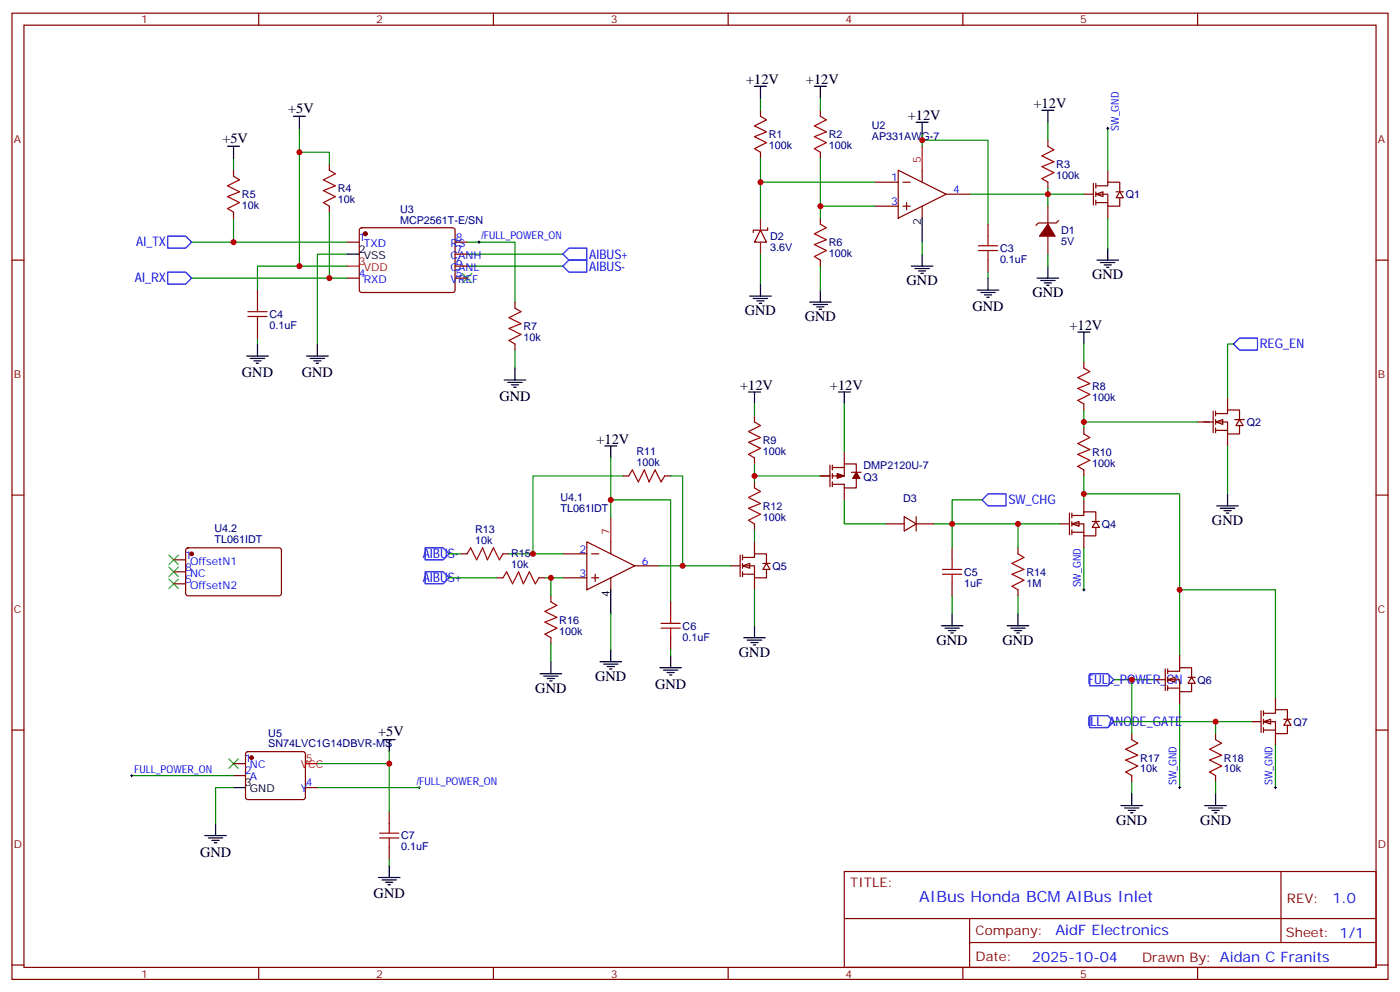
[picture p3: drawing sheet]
<svg xmlns="http://www.w3.org/2000/svg" width="412mm" height="292mm" viewBox="0 0 412 292" stroke-linecap="round" stroke-linejoin="round" font-family="sans-serif">
<g fill="none" stroke="#870000" stroke-width=".35">
<path d="M3.5 3.9h405.4v284.3h-405.4zM7.1 7.4h398.2v277.3h-398.2zM76.2 3.9v3.5M145.3 3.9v3.5M214.5 3.9v3.5M283.6 3.9v3.5M352.8 3.9v3.5M224 32.5v1.7M241.7 32.5v1.7M224 44.8v1.8M241.7 44.8v1.8M257.5 53.6h7.1"/>
<path d="M264.6 50.1l14.1 7.1-14.1 7zM266 53.6h2.1M267.1 59.6v2.1M271.6 50.1v3.5M278.7 57.2h7.1M308.7 41.3v1.7M308.7 53.6v1.8M3.5 76.6h3.6M224 67.7l1.8 3.6h-3.6zM226.1 67v.7h-4.2v.7M241.7 64.2v1.8M241.7 76.6v1.7"/>
<path d="M257.5 60.7h7.1M266 60.7h2.1M271.6 60.7v3.5M291 66v3.5M291 76.6v3.5M405.3 76.6h3.6M3.5 145.7h3.6M405.3 145.7h3.6M197.6 177.1v3.5M197.6 187.7v3.5M3.5 214.8h3.6M405.3 214.8h3.6"/>
<path d="M248.7 256.5h156.6v28.2h-156.6zM377.3 256.5v20.9M248.7 270.3h156.5M285.6 277.4h119.6M285.6 270.3v14.1M3.5 284h3.6M76.2 284.7v3.5M145.3 284.7v3.5M214.5 284.7v3.5M283.6 284.7v3.5M352.8 284.7v3.5M405.3 284h3.6"/>
</g>
<path d="M271.6 41.3h19.4v24.7M308.7 57.2v3.5M291 80.1v1.7M179.9 147.1h17.7v30M197.6 191.2v1.8" fill="none" stroke="#008700" stroke-width=".35"/>
<path d="M224 34.2l1.8 1.1-3.6 1.7 3.6 1.8-3.6 1.4 3.6 1.8-3.6 1.7 1.8 1.1M241.7 34.2l1.7 1.1-3.5 1.7 3.5 1.8-3.5 1.4 3.5 1.8-3.5 1.7 1.8 1.1M308.7 43l1.7 1.1-3.5 1.8 3.5 1.7-3.5 1.4 3.5 1.8-3.5 1.8 1.8 1M241.7 66l1.7 1-3.5 1.8 3.5 1.8-3.5 1.4 3.5 1.7-3.5 1.8 1.8 1.1M288.2 73.7h5.7M288.2 72.3h5.7M291 69.5v2.8M291 73.7v2.9M194.7 184.9h5.7M194.7 183.4h5.7M197.6 180.6v2.8M197.6 184.9v2.8" fill="none" stroke="#a10000" stroke-width=".35"/>
<g fill="none" stroke="#000" stroke-width=".35">
<path d="M271.6 64.2v7.1M323.1 76.6h6.4M324.2 77.3h4.2M325.3 78h2.1M326 78.7h.7M326.3 73v3.6M287.9 85.4h6.3M288.9 86.1h4.3M290 86.8h2.1M290.7 87.5h.7M291 81.8v3.6M194.4 196.5h6.3"/>
<path d="M195.4 197.2h4.3M196.5 197.9h2.1M197.2 198.6h.7M197.6 193v3.5"/>
</g>
<path d="M224 64.2v3.5M224 71.3v3.5" fill="none" stroke="#8c2424" stroke-width=".35"/>
<path d="M271.6 43v7.1" fill="none" stroke="#f00" stroke-width=".35"/>
<path d="M322.8 57.2l2.1-.8v1.5z" fill="#fff" stroke="#870000" stroke-width=".35"/>
<g fill="none" stroke="#870000" stroke-width=".35">
<path d="M319.3 57.2h2.8M322.1 54v6.3M322.8 54.7h3.5v-1.1h3.5v2.8M322.8 57.2h3.5v3.5h3.5v-2.5M322.8 59.6h3.5M322.8 54v1.4M322.8 56.4v1.5M322.8 58.9v1.4M326.3 50.1v3.5M328.8 56.4h2.1M329.8 56.4l1.1 1.8h-2.1zM308.7 60.7v5.3"/>
<path d="M308.7 69.5v5.3M311.9 64.9l-.8 .7h-5.2l-.7 .7M326.3 60.7v3.5M319.3 106.5v1.8M319.3 118.9v1.7M222.2 122.4v1.8M222.2 134.8v1.7M319.3 125.9v1.8M319.3 138.3v1.8M222.2 141.8v1.8M222.2 154.2v1.7M51.2 171.8h3.5"/>
<path d="M51.2 168.3h3.5M51.2 164.7h3.5M54.9 161.4l.5-.2 27.1 .1 .4 .6-.1 13-.6 .4h-27.1l-.4-.7v-12.7z"/>
</g>
<g fill="none" stroke="#008700" stroke-width=".35">
<path d="M224 28.9v3.6M241.7 28.9v3.6M271.6 39.5v3.5M308.7 36v5.3M326.3 37.7v12.4M224 46.6v17.6M224 53.6h33.5M241.7 46.6v14.1h15.8M285.8 57.2h33.5M308.7 55.4v1.8M224 74.8v8.8M241.7 60.7v3.5"/>
<path d="M241.7 78.3v7.1M271.6 71.3v3.5M308.7 74.8v3.5M326.3 64.2v8.8M319.3 145.3h28.2v47.7M328.1 200h12.3M347.5 207.1v24.7"/>
</g>
<path d="M326 37.7h.7M326.3 37.4v.7" fill="none" stroke="#000" stroke-width=".29"/>
<g fill="none" stroke="#000" stroke-width=".35">
<path d="M222.2 25.4h3.6M224 25.4v3.5M239.9 25.4h3.5M241.7 25.4v3.5M269.9 36h3.5M271.6 36v3.5M306.9 32.5h3.5M308.7 32.5v3.5M268.5 78.3h6.3M269.5 79h4.3M270.6 79.7h2.1M271.6 74.8v3.5"/>
<path d="M308.7 78.3v3.5M220.8 87.1h6.4M221.9 87.8h4.2M223 88.5h2.1M223.7 89.3h.7M224 83.6v3.5M238.5 88.9h6.3M239.5 89.6h4.3M240.6 90.3h2.1M241.3 91h.7M241.7 85.4v3.5M271.3 80.4h.7"/>
<path d="M305.5 81.8h6.4M306.6 82.5h4.2M307.6 83.3h2.1M308.3 84h.7"/>
</g>
<g fill="#870000" stroke="#870000" stroke-width=".35">
<path d="M308.7 66l2.1 3.5h-4.6z"/>
<circle cx="56.4" cy="163" r=".53"/>
</g>
<path d="M319.3 108.3l1.7 1.1-3.5 1.7 3.5 1.8-3.5 1.4 3.5 1.8-3.5 1.7 1.8 1.1M222.2 124.2l1.8 1-3.5 1.8 3.5 1.8-3.5 1.4 3.5 1.7-3.5 1.8 1.7 1.1M319.3 127.7l1.7 1.1-3.5 1.7 3.5 1.8-3.5 1.4 3.5 1.8-3.5 1.7 1.8 1.1M222.2 143.6l1.8 1-3.5 1.8 3.5 1.8-3.5 1.4 3.5 1.7-3.5 1.8 1.7 1.1" fill="none" stroke="#a10000" stroke-width=".35"/>
<path d="M49.7 170.4l2.9 2.8M49.7 166.9l2.9 2.8M49.7 163.3l2.9 2.9M52.6 170.4l-2.9 2.8M52.6 166.9l-2.9 2.8M52.6 163.3l-2.9 2.9" fill="none" stroke="#3c3" stroke-width=".35"/>
<path d="M321 198.3h5.3l1.8 1.7-1.8 1.8h-5.3z" fill="none" stroke="#00f" stroke-width=".35"/>
<path d="M344 200l2.1-.7v1.4z" fill="#fff" stroke="#870000" stroke-width=".35"/>
<g fill="none" stroke="#870000" stroke-width=".35">
<path d="M172.9 159.5l14.1 7-14.1 7.1zM179.9 159.5v3.5M183.4 140.1h1.8M195.8 140.1h1.8M135.8 163h1.8M146.4 170h1.8M148.2 163h1.7M158.7 170h1.8M162.3 175.3v1.8M165.8 163h7.1M165.8 170h7.1M174.3 163h2.1"/>
<path d="M174.3 170h2.1M175.3 169v2.1M179.9 170v3.6M187 166.5h7M162.3 187.7v1.7M343.3 196.8v6.4M344 197.6h3.5v-1.1h3.5v2.8M344 196.8v1.5M344 199.3v1.4M347.5 193v3.5M350 199.3h2.1M351 199.3l1.1 1.8h-2.1z"/>
<path d="M340.4 200h2.9M344 200h3.5v3.6h3.5v-2.5M344 202.5h3.5M344 201.8v1.4M347.5 203.6v3.5"/>
</g>
<path d="M179.9 152.4v7.1" fill="none" stroke="#f00" stroke-width=".35"/>
<g fill="none" stroke="#000" stroke-width=".35">
<path d="M178.2 131.2h3.5M179.9 131.2v3.6M179.9 173.6v7M159.1 198.3h6.4M160.2 199h4.2M161.2 199.7h2.1M162.3 194.7v3.6M176.7 194.7h6.4M177.8 195.4h4.2M178.9 196.1h2.1M179.6 196.8h.7M179.9 191.2v3.5"/>
<path d="M161.9 200.4h.7"/>
</g>
<path d="M179.9 134.8v17.6M183.4 140.1h-26.4v22.9M197.6 140.1h3.5v26.4h-7.1M132.3 163h3.5M132.3 170h14.1M149.9 163h15.9M160.5 170h5.3M162.3 170v5.3M162.3 189.4v5.3M179.9 180.6v10.6" fill="none" stroke="#008700" stroke-width=".35"/>
<path d="M185.2 140.1l1.1-1.8 1.7 3.5 1.8-3.5 1.4 3.5 1.8-3.5 1.7 3.5 1.1-1.7M137.6 163l1-1.8 1.8 3.5 1.8-3.5 1.4 3.5 1.7-3.5 1.8 3.5 1.1-1.7M148.2 170l1-1.7 1.8 3.5 1.8-3.5 1.4 3.5 1.7-3.5 1.8 3.5 1-1.8M162.3 177.1l1.7 1.1-3.5 1.7 3.5 1.8-3.5 1.4 3.5 1.8-3.5 1.7 1.8 1.1" fill="none" stroke="#a10000" stroke-width=".35"/>
<path d="M125.2 161.2h5.3l1.8 1.8-1.8 1.7h-5.3zM125.2 168.3h5.3l1.8 1.7-1.8 1.8h-5.3z" fill="none" stroke="#00f" stroke-width=".35"/>
<path d="M218.7 166.5l2.1-.7v1.4z" fill="#fff" stroke="#870000" stroke-width=".35"/>
<g fill="none" stroke="#870000" stroke-width=".35">
<path d="M244.5 136.9v6.3M245.2 136.9v1.4M245.2 139.3v1.5M245.2 137.6h3.5M248.7 133v3.5M250.8 139h2.8M252.2 139v-2.5h-3.5v3.6h-3.5M222.2 159.5v3.5M241.7 140.1h2.8M245.2 141.8v1.4M248.7 143.6v3.5M252.2 140.8v2.8h-3.5v-1.1h-3.5"/>
<path d="M261.1 154.2h5.2M266.3 152l3.6 2.2-3.6 2.1zM269.9 154.2h5.3M269.9 152v4.3M215.2 166.5h2.8M218 163.3v6.4M218.7 164h3.5v-1h3.6v2.8M218.7 166.5h3.5v3.5h3.6v-2.4M218.7 169h3.5M218.7 163.3v1.4M218.7 165.8v1.4M218.7 168.3v1.4"/>
<path d="M222.2 170v3.6M224.7 165.8h2.1M225.8 165.8l1 1.8h-2.1zM280.5 161.2v3.5M280.5 171.8v3.5M299.9 161.2v1.8M299.9 173.6v1.7"/>
</g>
<g fill="none" stroke="#000" stroke-width=".35">
<path d="M220.5 115.4h3.5M222.2 115.4v3.5M246.9 115.4h3.6M248.7 115.4v3.5M219.1 187.7h6.3M220.1 188.4h4.3M221.2 189.1h2.1M221.9 189.8h.7M222.2 184.1v3.6M277.3 184.1h6.3M278.3 184.9h4.3M279.4 185.6h2.1"/>
<path d="M280.1 186.3h.7M280.5 180.6v3.5M296.7 184.1h6.3M297.7 184.9h4.3M298.8 185.6h2.1M299.5 186.3h.7M299.9 180.6v3.5"/>
</g>
<path d="M222.2 118.9v3.5M248.7 118.9v14.1M222.2 136.5v5.3M222.2 155.9v3.6M222.2 140.1h19.5M248.7 147.1v7.1h12.4M275.2 154.2h5.3v7M280.5 154.2h19.4v7M201.1 166.5h14.1M222.2 173.6v10.5M280.5 175.3v5.3M299.9 175.3v5.3" fill="none" stroke="#008700" stroke-width=".35"/>
<g fill="#870000" stroke="#870000" stroke-width=".35">
<path d="M252.2 139l1.1 1.8h-2.1z"/>
<path d="M246.6 139.3l2.1 .8-2.1 .7z"/>
</g>
<path d="M277.6 169h5.7M277.6 167.6h5.7M280.5 164.7v2.9M280.5 169v2.8M299.9 163l1.7 1-3.5 1.8 3.5 1.8-3.5 1.4 3.5 1.7-3.5 1.8 1.8 1.1" fill="none" stroke="#a10000" stroke-width=".35"/>
<path d="M315.7 154.2l2.2-.7v1.4z" fill="#fff" stroke="#870000" stroke-width=".35"/>
<path d="M312.2 154.2h2.8M315 151v6.3M315.7 151.7h3.6v-1.1h3.5v2.9M315.7 154.2h3.6v3.5h3.5v-2.5M315.7 156.6h3.6M315.7 151v1.4M315.7 153.5v1.4M315.7 155.9v1.4M319.3 147.1v3.5M319.3 157.7v3.5M321.7 153.5h2.1M322.8 153.5l1 1.7h-2.1z" fill="none" stroke="#870000" stroke-width=".35"/>
<path d="M319.3 101.2v5.3M319.3 120.6v5.3M299.9 154.2h12.3M319.3 140.1v7M319.3 161.2v12.4" fill="none" stroke="#008700" stroke-width=".35"/>
<path d="M317.5 97.7h3.5M319.3 97.7v3.5" fill="none" stroke="#000" stroke-width=".35"/>
<g fill="#fff" stroke="#870000" stroke-width=".35">
<path d="M358.1 124.2l2.1-.7v1.4z"/>
<path d="M365.1 123.5l1.1 1.7h-2.1z"/>
</g>
<path d="M361.6 117.1v3.5M352.8 124.2h4.6M357.4 121v6.4M358.1 121.7h3.5v-1.1h3.5v2.9M358.1 124.2h3.5v3.5h3.5v-2.5M358.1 126.6h3.5M358.1 121v1.4M358.1 123.5v1.4M358.1 125.9v1.5M361.6 127.7v3.5M363.7 123.5h2.8" fill="none" stroke="#870000" stroke-width=".35"/>
<path d="M363.4 101.2h-1.8v15.9M319.3 124.2h33.5M361.6 131.2v14.1" fill="none" stroke="#008700" stroke-width=".35"/>
<path d="M358.4 148.9h6.4M359.5 149.6h4.2M360.5 150.3h2.2M361.2 151h.7M361.6 145.3v3.6" fill="none" stroke="#000" stroke-width=".35"/>
<path d="M365.1 99.5h5.3v3.5h-5.3l-1.7-1.8z" fill="none" stroke="#00f" stroke-width=".35"/>
<path d="M372.2 212.4l2.1-.7v1.4z" fill="#fff" stroke="#870000" stroke-width=".35"/>
<g fill="none" stroke="#870000" stroke-width=".35">
<path d="M68.8 50.1v1.8M97 48.3v1.8M68.8 62.4v1.8M97 60.7v1.7M102.3 71.3h3.5M106.1 67.2l.4-.2 27.1 .1 .5 .6-.1 17.9-.7 .5-27-.1-.5-.6v-17.7zM134.1 71.3h3.5M134.1 78.3h3.5M134.1 74.8h3.5M75.8 85.4v3.5M75.8 96v3.5M102.3 81.8h3.5"/>
<path d="M134.1 81.8h3.5M151.7 88.9v1.8M151.7 101.2v1.8M333.4 215.9v1.8M358.1 215.9v1.8M368.7 212.4h2.8M371.5 209.2v6.3M372.2 209.9h3.5v-1.1h3.5v2.9M372.2 212.4h3.5v3.5h3.5v-2.5M372.2 214.8h3.5M372.2 209.2v1.4M372.2 211.7v1.4"/>
<path d="M372.2 214.1v1.4M375.7 205.3v3.5M375.7 215.9v3.5M378.2 211.7h2.1M379.2 211.7l1.1 1.7h-2.1zM68.8 224.7h3.5M68.8 228.2h3.5M72.6 221.4l.4-.2h16.3l.5 .2 .2 .5v12.7l-.3 .5-.4 .2h-16.3l-.5-.2-.2-.5v-12.7zM90 231.8h3.5M114.7 238.8v3.6M333.4 228.2v1.8M358.1 228.2v1.8"/>
<path d="M114.7 249.4v3.5"/>
</g>
<path d="M49.4 69.5h5.3l1.7 1.8-1.7 1.7h-5.3zM165.8 78.3l1.8-1.7h5.3v3.5h-5.3zM165.8 74.8l1.8-1.8h5.3v3.6h-5.3zM49.4 80.1h5.3l1.7 1.7-1.7 1.8h-5.3zM289.3 147.1l1.7-1.8h5.3v3.6h-5.3zM321 210.6h5.3l1.8 1.8-1.8 1.7h-5.3z" fill="none" stroke="#00f" stroke-width=".35"/>
<g fill="none" stroke="#008700" stroke-width=".35">
<path d="M88.2 37.7v40.6h14.1M68.8 46.6v3.5M88.2 44.8h8.8v3.5M56.4 71.3h45.9M68.8 64.2v7.1M88.2 78.3h-12.4v7.1M97 62.4v19.4M102.3 74.8h-8.8v26.4M137.6 71.3h14.1v17.6M137.6 78.3h28.2M137.6 74.8h28.2M56.4 81.8h45.9"/>
<path d="M75.8 99.5v1.7M151.7 103v5.3M289.3 147.1h-8.8v7.1M347.5 173.6h28.2v31.7M328.1 212.4h40.6M333.4 200v15.9M358.1 212.4v3.5M375.7 219.4v12.4M38.8 228.2h30M68.8 231.8h-5.3v10.6M93.5 224.7h21.2v14.1M93.5 231.8h30"/>
<path d="M114.7 221.2v3.5M333.4 230v3.5M358.1 230v3.5M114.7 252.9v1.8"/>
</g>
<path d="M140.8 71.3h.7M141.1 70.9v.7M318.9 173.6h.7M319.3 173.2v.7M38.5 228.2h.7M38.8 227.9v.7M123.1 231.8h.7M123.5 231.4v.7M347.1 231.8h.7M347.5 231.4v.7M375.4 231.8h.7M375.7 231.4v.7" fill="none" stroke="#000" stroke-width=".29"/>
<g fill="none" stroke="#a10000" stroke-width=".35">
<path d="M68.8 51.9l1.8 1-3.6 1.8 3.6 1.7-3.6 1.5 3.6 1.7-3.6 1.8 1.8 1M97 50.1l1.8 1.1-3.6 1.7 3.6 1.8-3.6 1.4 3.6 1.8-3.6 1.7 1.8 1.1M73 93.1h5.7M73 91.7h5.7M75.8 88.9v2.8M75.8 93.1v2.9M151.7 90.7l1.8 1-3.6 1.8 3.6 1.7-3.6 1.5 3.6 1.7-3.6 1.8 1.8 1M333.4 217.7l1.7 1-3.5 1.8 3.5 1.7-3.5 1.5 3.5 1.7-3.5 1.8 1.8 1M358.1 217.7l1.7 1-3.5 1.8 3.5 1.7-3.5 1.5 3.5 1.7-3.5 1.8 1.8 1M111.8 246.6h5.7M111.8 245.2h5.7M114.7 242.4v2.8"/>
<path d="M114.7 246.6v2.8"/>
</g>
<g fill="none" stroke="#000" stroke-width=".35">
<path d="M86.4 34.2h3.6M88.2 34.2v3.5M67 43h3.6M68.8 43v3.6M102.3 74.8h3.5M72.7 104.8h6.3M73.7 105.5h4.3M74.8 106.2h2.1M75.5 106.9h.7M75.8 101.2v3.6M90.3 104.8h6.4M91.4 105.5h4.2"/>
<path d="M92.4 106.2h2.1M93.1 106.9h.7M93.5 101.2v3.6M148.5 111.8h6.4M149.6 112.5h4.2M150.6 113.2h2.2M151.3 113.9h.7M151.7 108.3v3.5M112.9 217.7h3.5M114.7 217.7v3.5M68.8 231.8h3.5M330.2 237.1h6.3"/>
<path d="M331.3 237.8h4.2M332.3 238.5h2.1M333 239.2h.7M333.4 233.5v3.6M354.9 237.1h6.3M356 237.8h4.2M357 238.5h2.1M357.7 239.2h.7M358.1 233.5v3.6M60.3 245.9h6.4M61.4 246.6h4.2M62.4 247.3h2.2"/>
<path d="M63.1 248h.8M63.5 242.4v3.5M111.5 258.2h6.3M112.5 258.9h4.3M113.6 259.6h2.1M114.7 254.7v3.5M114.3 260.3h.7"/>
</g>
<path d="M136.2 80.4l2.8 2.9M139 80.4l-2.8 2.9M67.4 223.3l2.8 2.8M70.2 223.3l-2.8 2.8" fill="none" stroke="#3c3" stroke-width=".35"/>
<g fill="#870000" stroke="#870000" stroke-width=".35">
<circle cx="74.1" cy="223" r=".53"/>
<circle cx="107.6" cy="68.8" r=".53"/>
</g>
<path d="M102.3 78.3h3.5M90 224.7h3.5" fill="none" stroke="#f00" stroke-width=".35"/>
<g fill="#c00">
<circle cx="179.9" cy="147.1" r=".88"/>
<circle cx="271.6" cy="41.3" r=".88"/>
<circle cx="308.7" cy="57.1" r=".88"/>
<circle cx="241.7" cy="60.7" r=".88"/>
<circle cx="224" cy="53.6" r=".88"/>
<circle cx="319.3" cy="145.3" r=".88"/>
<circle cx="157" cy="163" r=".88"/>
<circle cx="162.3" cy="170" r=".88"/>
<circle cx="201.1" cy="166.5" r=".88"/>
<circle cx="222.3" cy="140.1" r=".88"/>
<circle cx="280.5" cy="154.2" r=".88"/>
<circle cx="299.9" cy="154.2" r=".88"/>
<circle cx="319.3" cy="124.2" r=".88"/>
<circle cx="358.1" cy="212.4" r=".88"/>
<circle cx="333.4" cy="200" r=".88"/>
<circle cx="88.2" cy="78.3" r=".88"/>
<circle cx="68.8" cy="71.3" r=".88"/>
<circle cx="97" cy="81.8" r=".88"/>
<circle cx="88.2" cy="44.8" r=".88"/>
<circle cx="114.7" cy="224.7" r=".88"/>
<circle cx="347.5" cy="173.6" r=".88"/>
</g>
<text font-size="4.6" fill="#00f" x="270.8" y="265.5">AIBus Honda BCM AIBus Inlet</text>
<g font-size="4.2">
<text x="219.8" y="24.7">+12V</text>
<text x="237.4" y="24.7">+12V</text>
<text x="84.9" y="33.1">+5V</text>
<text x="267.4" y="35.3">+12V</text>
<text x="304.4" y="31.8">+12V</text>
<text x="65.5" y="41.9">+5V</text>
<text x="267.1" y="84">GND</text>
<text x="321.7" y="82.2">GND</text>
<text x="304.1" y="87.5">GND</text>
<text x="219.4" y="92.8">GND</text>
<text x="237.1" y="94.5">GND</text>
<text x="286.5" y="91.5">GND</text>
<text x="315" y="97">+12V</text>
<text x="71.3" y="110.9">GND</text>
<text x="88.9" y="110.9">GND</text>
<text x="147.1" y="118">GND</text>
<text x="218" y="114.7">+12V</text>
<text x="244.5" y="114.7">+12V</text>
<text x="175.7" y="130.5">+12V</text>
<text x="357" y="154.5">GND</text>
<text x="275.9" y="189.8">GND</text>
<text x="295.3" y="189.8">GND</text>
<text x="217.7" y="193.3">GND</text>
<text x="157.7" y="203.9">GND</text>
<text x="175.3" y="200.4">GND</text>
<text x="193" y="202.7">GND</text>
<text x="111.4" y="216.6">+5V</text>
<text x="328.8" y="242.7">GND</text>
<text x="353.5" y="242.7">GND</text>
<text x="58.9" y="252.1">GND</text>
<text x="110.1" y="264.4">GND</text>
</g>
<g font-size="4.2" fill="#00f">
<text x="392.5" y="265.7">1.0</text>
<text x="310.9" y="275.3">AidF Electronics</text>
<text x="304" y="283.1">2025-10-04</text>
</g>
<g font-size="3.9" fill="#00f">
<text x="40.1" y="72.4">AI_TX</text>
<text x="173.6" y="76.2">AIBUS+</text>
<text x="39.8" y="83">AI_RX</text>
<text x="173.6" y="79.6">AIBUS-</text>
<text x="371.1" y="102.4">REG_EN</text>
<text x="297" y="148.4">SW_CHG</text>
<text x="124.5" y="164.3">AIBUS-</text>
<text x="124.5" y="171.3">AIBUS+</text>
<text x="320.3" y="201.3">FULL_POWER_ON</text>
<text x="320.3" y="213.7">ILL_ANODE_GATE</text>
</g>
<g font-size="3.9" fill="#800">
<text x="250.5" y="261.1">TITLE:</text>
<text x="379.1" y="265.7">REV:</text>
<text x="287.4" y="275.3">Company:</text>
<text x="378.7" y="275.9">Sheet: 1/1</text>
<text x="287.4" y="282.9">Date:</text>
<text x="336.4" y="283">Drawn By: Aidan C Franits</text>
</g>
<g font-size="3.2" fill="#800">
<text x="41.6" y="6.9">1</text>
<text x="110.8" y="6.9">2</text>
<text x="179.9" y="6.9">3</text>
<text x="249.1" y="6.9">4</text>
<text x="318.2" y="6.9">5</text>
<text x="4.1" y="42">A</text>
<text x="405.9" y="42">A</text>
<text x="4.1" y="111.1">B</text>
<text x="405.9" y="111.1">B</text>
<text x="4.1" y="180.3">C</text>
<text x="405.9" y="180.3">C</text>
<text x="4.1" y="249.4">D</text>
<text x="405.9" y="249.4">D</text>
<text x="41.6" y="287.7">1</text>
<text x="110.8" y="287.7">2</text>
<text x="179.9" y="287.7">3</text>
<text x="249.1" y="287.7">4</text>
<text x="318.2" y="287.7">5</text>
</g>
<g font-size="3.2" fill="#000080">
<text x="226.5" y="40.6">R1</text>
<text x="244.1" y="40.6">R2</text>
<text x="256.8" y="41.3">AP331AWG-7</text>
<text x="256.8" y="38">U2</text>
<text x="226.5" y="43.9">100k</text>
<text x="244.1" y="43.9">100k</text>
<text x="311.1" y="52.7">100k</text>
<text x="311.1" y="49.5">R3</text>
<text x="71.3" y="58.3">R5</text>
<text x="99.5" y="59.7">10k</text>
<text x="99.5" y="56.5">R4</text>
<text x="331.6" y="58.4">Q1</text>
<text x="71.3" y="61.5">10k</text>
<text x="117.8" y="66">MCP2561T-E/SN</text>
<text x="117.8" y="62.8">U3</text>
<text x="226.8" y="70.6">D2</text>
<text x="312.6" y="68.9">D1</text>
<text x="226.8" y="73.8">3.6V</text>
<text x="244.1" y="75.6">100k</text>
<text x="244.1" y="72.4">R6</text>
<text x="294.6" y="77.4">0.1uF</text>
<text x="294.6" y="74.2">C3</text>
<text x="312.6" y="72.1">5V</text>
<text x="79.4" y="93.6">C4</text>
<text x="79.4" y="96.8">0.1uF</text>
<text x="154.2" y="100.3">10k</text>
<text x="154.2" y="97.1">R7</text>
<text x="321.7" y="118">100k</text>
<text x="321.7" y="114.7">R8</text>
<text x="367.2" y="125.3">Q2</text>
<text x="224.7" y="130.6">R9</text>
<text x="187.5" y="137.2">100k</text>
<text x="187.5" y="134">R11</text>
<text x="224.7" y="133.8">100k</text>
<text x="321.7" y="137.4">100k</text>
<text x="321.7" y="134.1">R10</text>
<text x="254.4" y="138.2">DMP2120U-7</text>
<text x="254.4" y="141.4">Q3</text>
<text x="165.1" y="147.4">U4.1</text>
<text x="266" y="147.7">D3</text>
<text x="165.1" y="150.6">TL061IDT</text>
<text x="224.7" y="153.2">100k</text>
<text x="224.7" y="150">R12</text>
<text x="324.6" y="155.4">Q4</text>
<text x="63.2" y="159.8">TL061IDT</text>
<text x="63.2" y="156.6">U4.2</text>
<text x="140" y="160.2">10k</text>
<text x="140" y="156.9">R13</text>
<text x="150.6" y="167.2">10k</text>
<text x="150.6" y="164">R15</text>
<text x="227.5" y="167.7">Q5</text>
<text x="284" y="172.6">1uF</text>
<text x="284" y="169.4">C5</text>
<text x="302.3" y="172.6">1M</text>
<text x="302.3" y="169.4">R14</text>
<text x="164.7" y="183.5">R16</text>
<text x="201.1" y="185.3">C6</text>
<text x="164.7" y="186.8">100k</text>
<text x="201.1" y="188.5">0.1uF</text>
<text x="352.8" y="201.3">Q6</text>
<text x="381" y="213.6">Q7</text>
<text x="79" y="220">SN74LVC1G14DBVR-MS</text>
<text x="79" y="216.8">U5</text>
<text x="335.8" y="227.3">10k</text>
<text x="335.8" y="224.1">R17</text>
<text x="360.5" y="227.3">10k</text>
<text x="360.5" y="224.1">R18</text>
<text x="118.2" y="250.2">0.1uF</text>
<text x="118.2" y="247">C7</text>
</g>
<g font-size="3.2" fill="#00f">
<text x="329.6" y="38.5" transform="rotate(-90 329.6 38.5)">SW_GND</text>
<text x="262.5" y="53.3">1</text>
<text x="280.8" y="56.8">4</text>
<text x="262.5" y="60.3">3</text>
<text x="105.7" y="70.9">1</text>
<text x="134.2" y="70.9">8</text>
<text x="141.8" y="70.4">/FULL_POWER_ON</text>
<text x="107.1" y="72.7">TXD</text>
<text x="132.8" y="76.2">CANH</text>
<text x="132.8" y="72.7">RS</text>
<text x="134.2" y="78">6</text>
<text x="134.2" y="74.4">7</text>
<text x="105.7" y="81.5">4</text>
<text x="107.1" y="83.3">RXD</text>
<text x="132.8" y="83.3">VREF</text>
<text x="132.8" y="79.7">CANL</text>
<text x="134.2" y="81.5">5</text>
<text x="54.5" y="167.9">8</text>
<text x="54.5" y="164.4">1</text>
<text x="56" y="166.2">OffsetN1</text>
<text x="170.7" y="162.6">2</text>
<text x="189.1" y="166.2">6</text>
<text x="54.5" y="171.4">5</text>
<text x="56" y="173.2">OffsetN2</text>
<text x="56" y="169.7">NC</text>
<text x="170.7" y="169.7">3</text>
<text x="318.4" y="172.9" transform="rotate(-90 318.4 172.9)">SW_GND</text>
<text x="39.5" y="227.4">FULL_POWER_ON</text>
<text x="72.1" y="224.4">1</text>
<text x="72.1" y="227.9">2</text>
<text x="73.6" y="226.1">NC</text>
<text x="73.6" y="229.7">A</text>
<text x="88.7" y="233.2">Y</text>
<text x="90.1" y="231.4">4</text>
<text x="122.8" y="230.9">/FULL_POWER_ON</text>
<text x="346.6" y="231.1" transform="rotate(-90 346.6 231.1)">SW_GND</text>
<text x="374.8" y="231.1" transform="rotate(-90 374.8 231.1)">SW_GND</text>
</g>
<g font-size="3.2" fill="#f00">
<text x="271.3" y="48" transform="rotate(-90 271.3 48)">5</text>
<text x="105.7" y="78">3</text>
<text x="107.1" y="79.7">VDD</text>
<text x="179.6" y="157.3" transform="rotate(-90 179.6 157.3)">7</text>
<text x="88.7" y="226.1">VCC</text>
<text x="90.1" y="224.4">5</text>
</g>
<g font-size="3.2">
<text x="271.3" y="66.3" transform="rotate(-90 271.3 66.3)">2</text>
<text x="105.7" y="74.4">2</text>
<text x="107.1" y="76.2">VSS</text>
<text x="179.6" y="175.7" transform="rotate(-90 179.6 175.7)">4</text>
<text x="72.1" y="231.4">3</text>
<text x="73.6" y="233.2">GND</text>
</g>
</svg>
